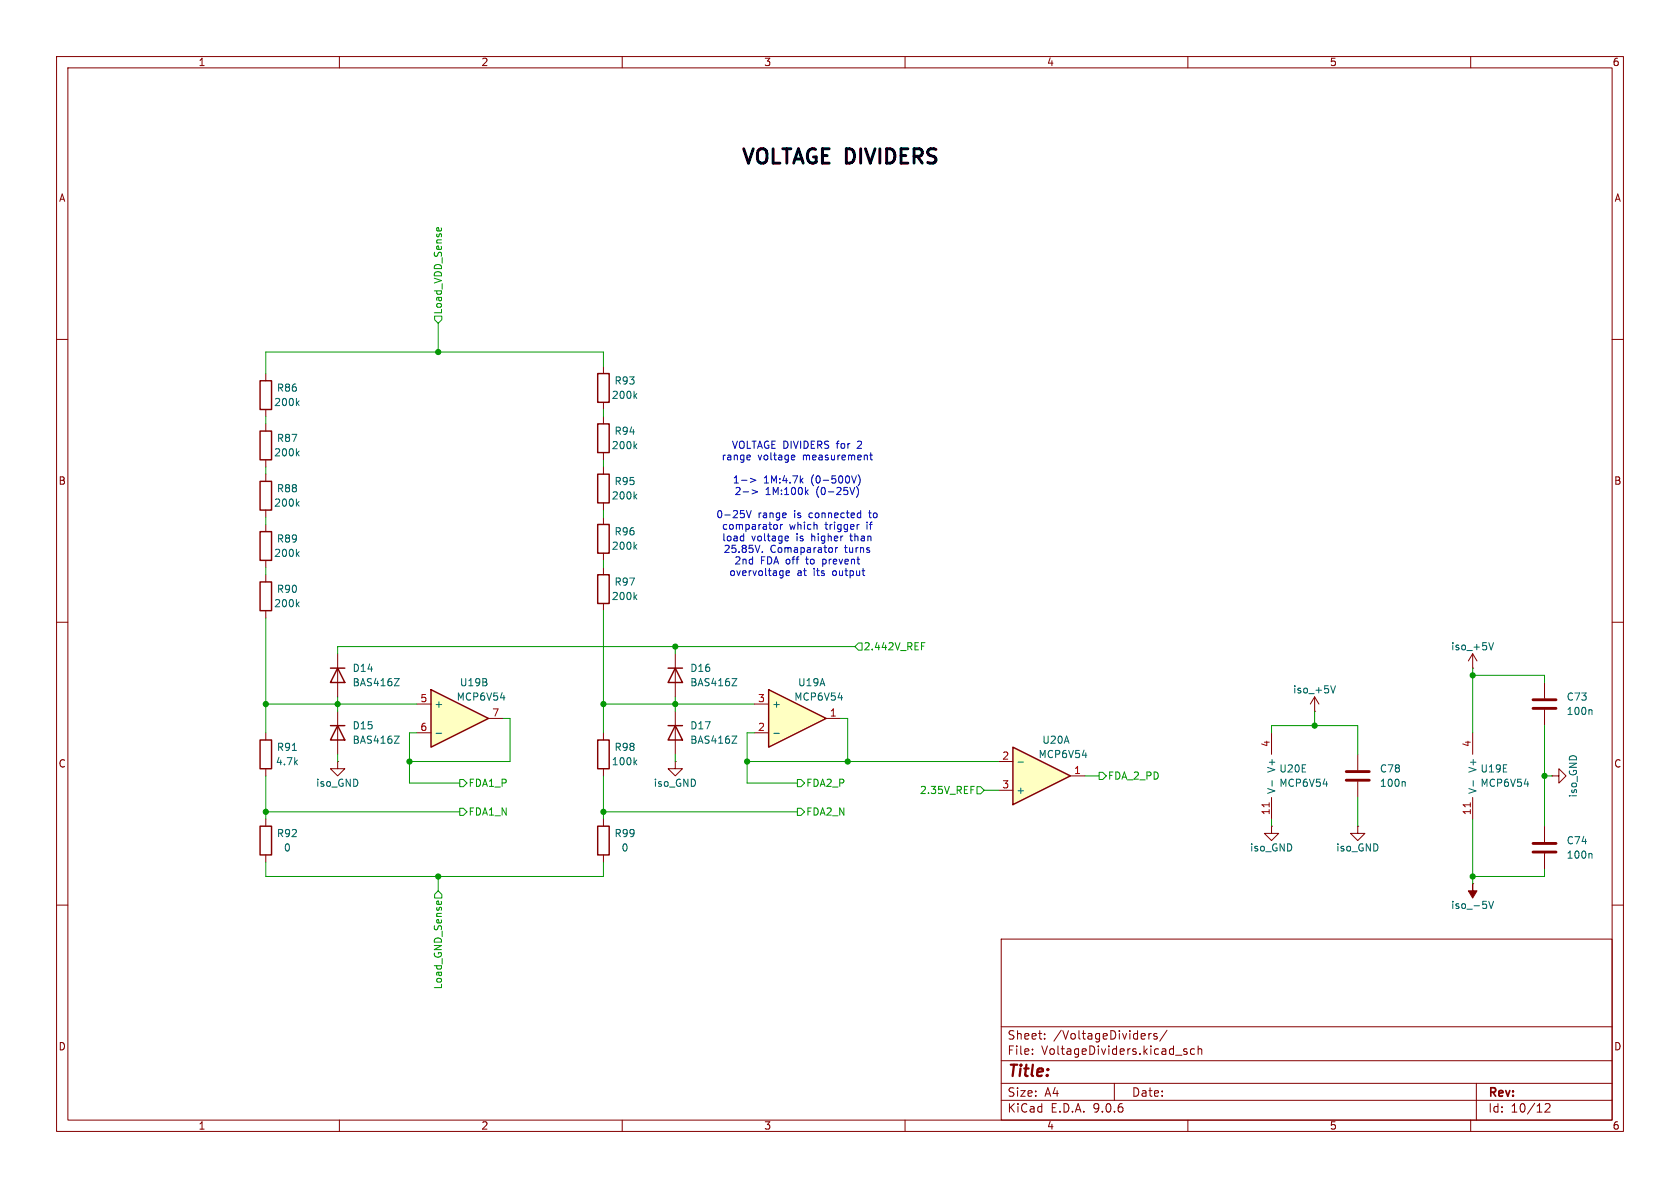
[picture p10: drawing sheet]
<svg xmlns="http://www.w3.org/2000/svg" width="297mm" height="210mm" viewBox="0 0 297 210" stroke-linecap="round" stroke-linejoin="round" font-family="sans-serif">
<g fill="none" stroke="#840000" stroke-width=".18">
<path d="M10 10h277v190h-277zM12 12h273v186h-273zM60 10v2M110 10v2M160 10v2M210 10v2M260 10v2M10 60h2M285 60h2M47 92.7v1.3M47 99.1v1.2M10 110h2"/>
<path d="M47 101.6v1.3M47 108v1.2M59.7 115.6v7.6M285 110h2M59.7 125.7v7.7M106.7 129.5v1.3M106.7 135.9v1.3M119.4 134.6v1.3h1.2l-1.2 1.3-1.3-1.3h1.3M119.4 134.6h.1M232.4 125.7h.1M232.4 123.2l-.8 1.3M232.4 123.2l.8 1.3"/>
<path d="M232.4 123.2v2.5M10 160h2M177 166h108v32h-108zM285 160h2M60 198v2M110 198v2M160 198v2M177 194.5h108M177 191.5h108M177 187.5h108M177 181.5h108M182.5 186.3v.1"/>
<path d="M182.5 185.5v.1M184.7 183.6v.1M184.7 182.8v.1M197 191.5v3M203.1 182.7v1M203.5 182.7l-.3 .1-.1 .2M204.5 182.8l-.3-.1-.2 .2v.2l.5 .2v.3h-.5M206.3 182.1l-1.3 2M209.8 185.5l-.3-.1-.3 .2 .1 .2 .5 .2v.3h-.6M210 198v2M211.2 185.5l-.5-.1-.2 .3v.4l.1 .2h.6M211.8 185.5l.2-.1 .4 .1 .1 .9"/>
<path d="M211.8 184.9v1.5M260 198v2M261 191.5v6.5M273.2 195.2l.5-.1 .3 .1v.3l-.9 1.1h.9"/>
</g>
<path d="M46 94h2v5.1h-2zM46 102.9h2v5.1h-2zM58.4 118.1h2.6M59.7 118.1l1.3 2.6h-2.6zM58.4 128.3h2.6M59.7 128.3l1.3 2.5h-2.6zM105.7 130.8h2v5.1h-2z" fill="none" stroke="#840000" stroke-width=".25"/>
<path d="M52.5 97.9l.4 .5M52.9 97.5l-.5 .5M52.5 106.8l.4 .5M52.9 106.4l-.5 .5M69.7 120h.9l-.9 1.2h.9M69.7 130.1h.9l-.9 1.3h.9M112.2 134.7l.4 .5M112.6 134.4l-.5 .4M235.3 121.2l.4 1.3 .4-1.3" fill="none" stroke="#006464" stroke-width=".18"/>
<path d="M135.9 121.9l10.1 5.1-10.1 5.1z" fill="#ffffc2"/>
<path d="M135.9 121.9l10.1 5.1-10.1 5.1zM105.7 146.1h2v5h-2z" fill="none" stroke="#840000" stroke-width=".25"/>
<path d="M133.3 124.5h2.6M133.3 129.5h2.6M146 127h2.6M224.8 129.5v3.9M240 133.4v2.7M240 138.2v2.8M106.7 144.8v1.3M106.7 151.1v1.3M224.8 146.1v1.2h1.3l-1.3 1.3-1.3-1.3h1.3M224.8 146.1h.1M224.8 141v3.8M260.3 156.2h.1" fill="none" stroke="#840000" stroke-width=".18"/>
<path d="M136.8 129.6h1M148.2 123.3h.8M224.9 138v1M233.9 138.6h.8M248.2 138.2l.2 .1v.7M263.2 159.3l.4 1.3 .4-1.3" fill="none" stroke="#006464" stroke-width=".18"/>
<path d="M238 136.4h4.1M238 137.9h4.1" fill="none" stroke="#840000" stroke-width=".51"/>
<path d="M260.3 156.2v1.3h.8l-.8 1.3-.7-1.3h.7z" fill="#840000" stroke="#840000" stroke-width=".18"/>
<path d="M224.4 141.9v.7" fill="none" stroke="#a90000" stroke-width=".18"/>
<path d="M76.2 121.9l10.2 5.1-10.2 5.1z" fill="#ffffc2"/>
<path d="M46 130.8h2v5.1h-2zM76.2 121.9l10.2 5.1-10.2 5.1zM46 146.1h2v5h-2z" fill="none" stroke="#840000" stroke-width=".25"/>
<path d="M47 129.5v1.3M47 135.9v1.3M73.7 124.5h2.5M73.7 129.5h2.5M86.4 127h2.5M47 144.8v1.3M47 151.1v1.3M240 146.1v1.2h1.3l-1.3 1.3-1.2-1.3h1.2M240 146.1h.1" fill="none" stroke="#840000" stroke-width=".18"/>
<path d="M51.7 132.7h.7M77.1 129.6h1M88.5 123.3h.8" fill="none" stroke="#006464" stroke-width=".18"/>
<path d="M179.1 132.1l10.1 5.1-10.1 5z" fill="#ffffc2"/>
<g fill="none" stroke="#840000" stroke-width=".25">
<path d="M46 67.3h2v5.1h-2zM46 76.2h2v5.1h-2zM105.7 74.9h2v5.1h-2zM105.7 66h2v5.1h-2zM46 85.1h2v5.1h-2zM105.7 92.7h2v5.1h-2zM105.7 83.8h2v5.1h-2zM105.7 101.6h2v5.1h-2zM118.1 118.1h2.5M119.4 118.1l1.2 2.6h-2.5zM118.1 128.3h2.5M119.4 128.3l1.2 2.5h-2.5z"/>
<path d="M179.1 132.1l10.1 5.1-10.1 5z"/>
</g>
<g fill="none" stroke="#840000" stroke-width=".18">
<path d="M47 66v1.3M47 72.4v1.3M47 74.9v1.3M106.7 64.8v1.2M106.7 71.1v1.3M106.7 73.7v1.2M47 81.3v1.3M47 83.8v1.3M47 90.2v1.2M106.7 80v1.3M106.7 82.6v1.2M106.7 88.9v1.3"/>
<path d="M106.7 91.4v1.3M106.7 97.8v1.3M106.7 100.3v1.3M106.7 106.7v1.3M119.4 115.6v7.6M260.3 118.1h.1M260.3 115.6l-.7 1.2M260.3 115.6l.8 1.2M260.3 115.6v2.5M59.7 134.6v1.3h1.3l-1.3 1.3-1.3-1.3h1.3M59.7 134.6h.1M119.4 125.7v7.7"/>
<path d="M176.5 139.7h2.6M176.5 134.6h2.6M189.2 137.2h2.6M260.3 129.5v3.9M273 120.7v2.7M273 125.5v2.8M274.3 137.2h1.3v-1.3l1.3 1.3-1.3 1.2v-1.2M274.3 137.2h.1M260.3 141v3.8M273 146.1v2.7M273 150.9v2.8"/>
</g>
<g fill="none" stroke="#006464" stroke-width=".18">
<path d="M52.5 71.2l.4 .5M52.9 70.9l-.5 .4M52.9 79.7l-.5 .5M112.2 78.8l.4 .5M112.2 69.9l.4 .5M112.6 78.5l-.5 .5M112.6 69.6l-.5 .5M52.5 89l.4 .5M52.5 80.1l.4 .5M52.9 88.6l-.5 .5M112.2 96.6l.4 .5M112.2 87.7l.4 .5"/>
<path d="M112.6 96.3l-.5 .4M112.6 87.4l-.5 .4M112.2 105.5l.4 .5M112.6 105.1l-.5 .5M129.4 120h.9l-.9 1.2h.9M263.2 113.6l.4 1.3 .4-1.3M129.4 130.1h.9l-.9 1.3h.9M180 134.7h.9M191.3 133.5h.8M260.4 138v1M269.5 138.6h.8M281.3 125.5l.1 .1v.7"/>
<path d="M281.3 150.9l.1 .1v.7"/>
</g>
<path d="M271 123.7h4.1M271 125.2h4.1M271 149.1h4.1M271 150.6h4.1" fill="none" stroke="#840000" stroke-width=".51"/>
<path d="M259.9 141.9v.7" fill="none" stroke="#a90000" stroke-width=".18"/>
<g fill="none" stroke="#009600" stroke-width=".18">
<path d="M76.8 55.9h1.3v.6l-.6 .7-.7-.7zM77.2 40.7l.1-.4 .2-.1 .1 .6M77.5 57.2v5M78 40.3v.4M47 73.7v1.2M106.7 64.8v-2.6h-59.7v3.8M106.7 72.4v1.3M47 82.6v1.2M47 91.4v1.3M106.7 81.3v1.3M106.7 90.2v1.2M106.7 99.1v1.2"/>
<path d="M47 100.3v1.3M47 109.2v20.3M106.7 108v21.5M119.4 114.3v1.3M151.1 114.3h-91.4v1.3M151.8 113.7h.6v1.2h-.6l-.7-.6zM162.9 114.2h.4M162.9 113.6h.6M260.3 119.4h12.7v1.3M260.3 118.1v11.4M47 137.2v7.6M47 124.5h26.7"/>
<path d="M59.7 123.2v2.5M59.7 133.4v1.2M73.7 129.5h-1.3v8.9h8.9M81.3 137.8h.6l.6 .6-.6 .7h-.6zM88.9 127h1.3v7.6h-17.8M106.7 124.5h26.6M106.7 137.2v7.6M119.4 123.2v2.5M119.4 133.4v1.2M132.1 134.6h44.4M133.3 129.5h-1.2v8.9h8.9M141 137.8h.6l.6 .6-.6 .7h-.6z"/>
<path d="M148.6 127h1.3v7.6M171.6 139h.6M172.7 139.1h.7l.6 .6-.6 .6h-.7zM174 139.7h2.5M191.8 137.2h2.5M194.3 136.5h.6l.7 .7-.7 .6h-.6zM224.8 129.5v-1.2h15.2v5.1M232.4 125.7v2.6M273 137.2h1.3M273 128.3v17.8M47 152.4v2.5h59.7v-2.5M47 143.5h34.3"/>
<path d="M77.2 159.7l.1-.4h.2l.1 .6M77.5 157.5l.6 .6v.7h-1.3v-.7zM77.5 154.9v2.6M78 159.3v.4M81.3 142.9h.6l.6 .6-.6 .6h-.6zM106.7 143.5h34.3M141 142.9h.6l.6 .6-.6 .6h-.6zM224.8 144.8v1.3M240 141v5.1M260.3 144.8v11.4M273 153.7v1.2h-12.7"/>
</g>
<g fill="none" stroke="#0000c2" stroke-width=".18">
<path d="M131.5 94.3v1.3M131.5 95.6h-.1M132 90.3l.4 1.2 .4-1.2M132.5 80.5l.2 .3-.7 .1M132.6 81.2l-.1 .1M132.7 84.5l.9 .4-.9 .4M133 86.6l.9 .3-.9 .4M134.8 97.5v.2M137.3 92.8l.1 .5-.1 .2-.3 .1M138 92.7v.9M138.1 92.8l-.1 .2M139 94.8h.3l.1 .3-.6 .1"/>
<path d="M139.3 95.6h-.3M140.1 80.5h.4v.3l-.6 .1M140.5 81.2l-.4 .1M141.6 84.9l.4 .5M142 84.5l-.5 .5M142.5 86.9l.4 .5M142.9 86.6l-.5 .5M147 96.9l.2 .2-.2 .5M147.7 96.8v.9M147.8 96.9l-.1 .2M150.6 84.1l.4 1.3 .4-1.3M151.1 86.2l-.4 1.2"/>
<path d="M151.4 86a1.46 1.46 0 0 1 0 1.9M151.7 83.9a1.46 1.46 0 0 1 0 2M151.8 90.7h.4M151.9 92.7l-.3 .1M152.2 90.3v1.2M152.2 91.5h-.4M153.8 80.5h.4M153.9 80v1.1l.3 .2M139 101.3l.6-.1-.1-.2-.3-.1-.2 .2v.6h.5"/>
</g>
<g fill="#009600" stroke="#009600" stroke-width=".18">
<circle cx="119.4" cy="124.5" r=".46"/>
<circle cx="119.4" cy="114.3" r=".46"/>
<circle cx="132.1" cy="134.6" r=".46"/>
<circle cx="149.9" cy="134.6" r=".46"/>
<circle cx="72.4" cy="134.6" r=".46"/>
<circle cx="47" cy="143.5" r=".46"/>
<circle cx="106.7" cy="143.5" r=".46"/>
<circle cx="106.7" cy="124.5" r=".46"/>
<circle cx="77.5" cy="154.9" r=".46"/>
<circle cx="47" cy="124.5" r=".46"/>
<circle cx="59.7" cy="124.5" r=".46"/>
<circle cx="77.5" cy="62.2" r=".46"/>
<circle cx="273" cy="137.2" r=".46"/>
<circle cx="232.4" cy="128.3" r=".46"/>
<circle cx="260.3" cy="119.4" r=".46"/>
<circle cx="260.3" cy="154.9" r=".46"/>
</g>
<text font-size="3.5" x="130.7" y="29.7">VOLTAGE DIVIDERS</text>
<text font-size="2.8" fill="#840000" x="178" y="190.9">Title:</text>
<g font-size="2.1" fill="#840000">
<text x="178" y="184">Sheet:</text>
<text x="186.2" y="184">/VoltageDividers/</text>
<text x="178" y="186.7">File:</text>
<text x="184.1" y="186.7">VoltageDividers.kicad_sch</text>
<text x="178" y="196.9">KiCad</text>
<text x="178" y="194.1">Size:</text>
<text x="184.7" y="194.1">A4</text>
<text x="185.7" y="196.9">E.D.A.</text>
<text x="193.3" y="196.9">9.0.6</text>
<text x="200" y="194.1">Date:</text>
<text x="263" y="194.3">Rev:</text>
<text x="263" y="196.9">Id:</text>
<text x="267.1" y="196.9">10/12</text>
</g>
<g font-size="1.8" fill="#840000">
<text x="35" y="11.9">1</text>
<text x="85" y="11.9">2</text>
<text x="135" y="11.9">3</text>
<text x="185" y="11.9">4</text>
<text x="235" y="11.9">5</text>
<text x="285" y="11.9">6</text>
<text x="10.3" y="35.9">A</text>
<text x="285.3" y="35.9">A</text>
<text x="10.3" y="85.9">B</text>
<text x="285.3" y="85.9">B</text>
<text x="10.3" y="135.9">C</text>
<text x="285.3" y="135.9">C</text>
<text x="10.3" y="185.9">D</text>
<text x="285.3" y="185.9">D</text>
<text x="35" y="199.9">1</text>
<text x="85" y="199.9">2</text>
<text x="135" y="199.9">3</text>
<text x="185" y="199.9">4</text>
<text x="235" y="199.9">5</text>
<text x="285" y="199.9">6</text>
</g>
<g font-size="1.8" fill="#009600">
<text x="78.3" y="55.7" transform="rotate(-90 78.3 55.7)">Load_VDD_Sense</text>
<text x="152.6" y="115.2">2.442V_REF</text>
<text x="82.7" y="139.3">FDA1_P</text>
<text x="142.4" y="139.3">FDA2_P</text>
<text x="162.5" y="140.6">2.35V_REF</text>
<text x="195.8" y="138">FDA_2_PD</text>
<text x="82.7" y="144.4">FDA1_N</text>
<text x="142.4" y="144.4">FDA2_N</text>
<text x="78.3" y="175" transform="rotate(-90 78.3 175)">Load_GND_Sense</text>
</g>
<g font-size="1.8" fill="#006464">
<text x="48.4" y="72">200k</text>
<text x="48.9" y="69.4">R86</text>
<text x="108.1" y="70.7">200k</text>
<text x="108.5" y="68.2">R93</text>
<text x="108.5" y="77.1">R94</text>
<text x="48.4" y="80.9">200k</text>
<text x="48.9" y="78.3">R87</text>
<text x="108.1" y="79.6">200k</text>
<text x="48.4" y="89.8">200k</text>
<text x="48.9" y="87.2">R88</text>
<text x="108.1" y="88.5">200k</text>
<text x="108.5" y="86">R95</text>
<text x="108.5" y="94.8">R96</text>
<text x="48.4" y="98.7">200k</text>
<text x="48.9" y="96.1">R89</text>
<text x="108.1" y="97.4">200k</text>
<text x="48.4" y="107.5">200k</text>
<text x="48.9" y="105">R90</text>
<text x="108.1" y="106.3">200k</text>
<text x="108.5" y="103.7">R97</text>
<text x="62.2" y="119">D14</text>
<text x="121.9" y="119">D16</text>
<text x="256.4" y="115.2">iso_+5V</text>
<text x="62.2" y="121.5">BAS416Z</text>
<text x="76.7" y="125.3">+</text>
<text x="80.6" y="124.1">MCP6V54</text>
<text x="81.2" y="121.5">U19B</text>
<text x="121.9" y="121.5">BAS416Z</text>
<text x="136.4" y="125.3">+</text>
<text x="140.3" y="124.1">MCP6V54</text>
<text x="141" y="121.5">U19A</text>
<text x="228.5" y="122.8">iso_+5V</text>
<text x="276.9" y="124.1">C73</text>
<text x="62.2" y="131.7">BAS416Z</text>
<text x="62.2" y="129.1">D15</text>
<text x="121.9" y="131.7">BAS416Z</text>
<text x="121.9" y="129.1">D17</text>
<text x="184.2" y="131.7">U20A</text>
<text x="276.9" y="126.6">100n</text>
<text x="48.7" y="135.5">4.7k</text>
<text x="48.9" y="132.9">R91</text>
<text x="108.1" y="135.5">100k</text>
<text x="108.5" y="132.9">R98</text>
<text x="183.5" y="134.2">MCP6V54</text>
<text x="225.7" y="136.7" transform="rotate(-90 225.7 136.7)">V+</text>
<text x="226.1" y="136.8">U20E</text>
<text x="243.8" y="136.8">C78</text>
<text x="261.2" y="136.7" transform="rotate(-90 261.2 136.7)">V+</text>
<text x="261.6" y="136.8">U19E</text>
<text x="55.8" y="139.3">iso_GND</text>
<text x="115.5" y="139.3">iso_GND</text>
<text x="179.6" y="140.6">+</text>
<text x="225.7" y="140.5" transform="rotate(-90 225.7 140.5)">V-</text>
<text x="226.1" y="139.3">MCP6V54</text>
<text x="243.8" y="139.3">100n</text>
<text x="261.2" y="140.5" transform="rotate(-90 261.2 140.5)">V-</text>
<text x="261.6" y="139.3">MCP6V54</text>
<text x="279" y="141.1" transform="rotate(-90 279 141.1)">iso_GND</text>
<text x="48.9" y="148.2">R92</text>
<text x="108.5" y="148.2">R99</text>
<text x="276.9" y="149.5">C74</text>
<text x="50.1" y="150.7">0</text>
<text x="109.8" y="150.7">0</text>
<text x="220.9" y="150.7">iso_GND</text>
<text x="236.1" y="150.7">iso_GND</text>
<text x="276.9" y="152">100n</text>
<text x="256.4" y="160.9">iso_-5V</text>
</g>
<g font-size="1.8" fill="#0000c2">
<text x="127.5" y="81.6">range</text>
<text x="129.3" y="79.5">VOLTAGE DIVIDERS</text>
<text x="134" y="81.6">voltage</text>
<text x="142" y="81.6">measurement</text>
<text x="148" y="79.5">for</text>
<text x="151.8" y="79.5">2</text>
<text x="129.5" y="85.7">1-&gt;</text>
<text x="129.8" y="87.7">2-&gt;</text>
<text x="135" y="85.7">1M:4.7k</text>
<text x="135.3" y="87.7">1M:100k</text>
<text x="143.5" y="85.7">(0-500V)</text>
<text x="144.4" y="87.7">(0-25V)</text>
<text x="126.5" y="91.8">0-25V</text>
<text x="127.5" y="93.9">comparator</text>
<text x="127.6" y="95.9">load</text>
<text x="132.8" y="95.9">voltage</text>
<text x="134" y="91.8">range</text>
<text x="139.5" y="93.9">which</text>
<text x="140.5" y="91.8">is</text>
<text x="140.9" y="95.9">is</text>
<text x="143.3" y="91.8">connected</text>
<text x="143.7" y="95.9">higher</text>
<text x="146" y="93.9">trigger</text>
<text x="150.8" y="95.9">than</text>
<text x="153.5" y="93.9">if</text>
<text x="154.1" y="91.8">to</text>
<text x="127.8" y="97.9">25.85V.</text>
<text x="129.7" y="100">2nd</text>
<text x="134.4" y="100">FDA off</text>
<text x="136.1" y="97.9">Comaparator</text>
<text x="142.8" y="100">to</text>
<text x="145.9" y="100">prevent</text>
<text x="149.5" y="97.9">turns</text>
<text x="128.8" y="102">overvoltage</text>
<text x="140.9" y="102">at</text>
<text x="143.9" y="102">its</text>
<text x="147.5" y="102">output</text>
</g>
<g font-size="1.8" fill="#a90000">
<text x="74.2" y="124.2">5</text>
<text x="133.9" y="124.2">3</text>
<text x="74.2" y="129.3">6</text>
<text x="86.9" y="126.7">7</text>
<text x="133.9" y="129.3">2</text>
<text x="146.6" y="126.7">1</text>
<text x="177.1" y="134.4">2</text>
<text x="189.8" y="136.9">1</text>
<text x="224.5" y="132.2" transform="rotate(-90 224.5 132.2)">4</text>
<text x="260.1" y="132.2" transform="rotate(-90 260.1 132.2)">4</text>
<text x="177.1" y="139.4">3</text>
<text x="224.5" y="144.2" transform="rotate(-90 224.5 144.2)">11</text>
<text x="260.1" y="144.2" transform="rotate(-90 260.1 144.2)">11</text>
</g>
</svg>
